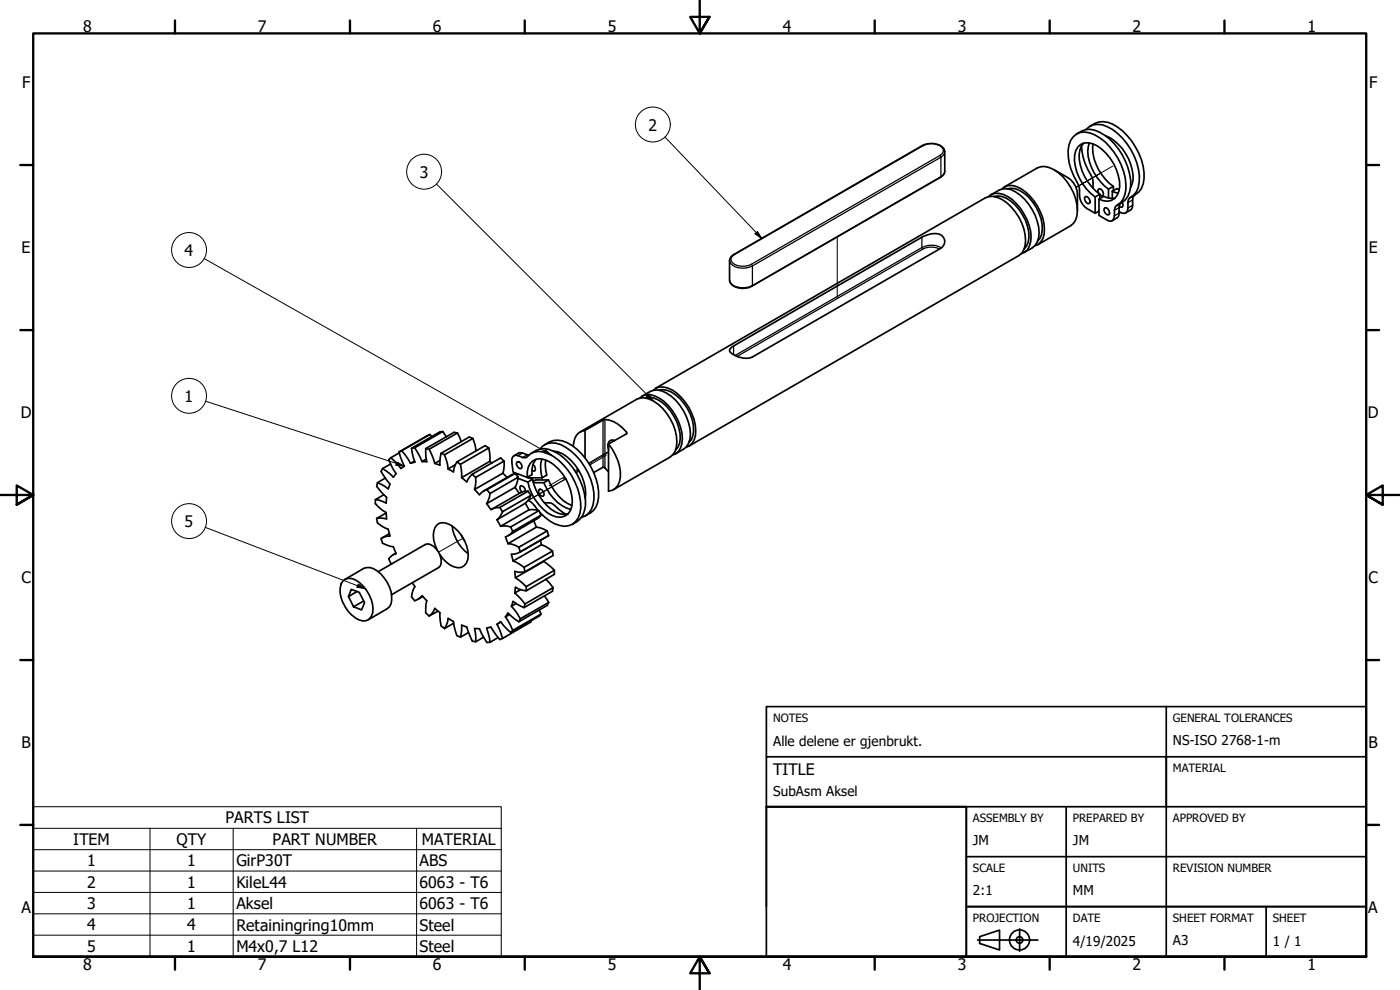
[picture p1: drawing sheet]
<svg xmlns="http://www.w3.org/2000/svg" width="420mm" height="297mm" viewBox="0 0 420 297" stroke-linecap="round" stroke-linejoin="round" font-family="sans-serif">
<!-- layer: Tweak Trail (ISO) -->
<path d="M333.9 49.8l-11 6.4 7-4M251.3 71.1v18.2M181.9 136.6l-4.9 2.9 .7-.4M182.6 135.4l-5.9 3.5M182.6 135.7l-5.8 3.5M169.4 143.1l-4.6 2.6M169.6 143.3l-.6 .4M169.8 143.7l-11.3 6.5M173.4 140.8l-.9 .5M173.6 141l-.9 .5M173.8 141.3l-.9 .5M139 161.5l-7.4 4.2" fill="none" stroke="#000" stroke-width=".3"/>
<!-- layer: Visible (ISO) -->
<g fill="none" stroke="#000" stroke-width=".51">
<path d="M325.9 38.8a4.8 4.8 0 0 1 6.4-.8 18.4 18.4 0 0 1 9.6 16.6 5.7 5.7 0 0 1-3.1 5l-.2 .5a5.9 5.9 0 0 1-.5 3.6 1.71 1.71 0 0 1-2.2-.2M327.1 37.9a6.4 6.4 0 0 1 8.3 .2 19.3 19.3 0 0 1 7.9 15.5 5.9 5.9 0 0 1-3.9 5.6M296.6 59a4.4 4.4 0 0 1 5.9 0 16.1 16.1 0 0 1 6.9 12 5 5 0 0 1-2.9 5.1M297.4 58.5a6 6 0 0 1 8.7 0 15 15 0 0 1 5.6 12.8 5.7 5.7 0 0 1-4.4 4.4M298.3 59a6.3 6.3 0 0 1 6.4 2.5 13.1 13.1 0 0 1 3.9 11.1l-.5 1.2-.7 .9M300.7 56.7a4.4 4.4 0 0 1 5.8 0 15.2 15.2 0 0 1 6.9 13.5 4.1 4.1 0 0 1-2.9 3.6M301.4 56.1l9.9-5.7a5 5 0 0 1 5 .5 15 15 0 0 1 6.9 13.7l-.4 1.4-.6 1-.9 .7-9.9 5.8M302.4 56.6a7.8 7.8 0 0 1 7.5 4 11.3 11.3 0 0 1 2.3 10.8l-.8 .9M316.3 50.9l4.2 2.4a6.2 6.2 0 0 1 2.8 4.9v5M323.1 40.2a6.4 6.4 0 0 1 8.3 .3 19 19 0 0 1 7.9 15.4 5.9 5.9 0 0 1-2.5 4.8M324.5 43.8a20 20 0 0 0 3.2 9.4l.3 .8v2.5M325.2 43a6.8 6.8 0 0 0-1 6.6 15.4 15.4 0 0 0 5.9 8.7"/>
<path d="M325.8 59a1.46 1.46 0 0 1 1.2 1.9l-.4 .2a1.48 1.48 0 0 1-.8-2.1zM326.9 42.9a10.9 10.9 0 0 0 1.4 8.8 16 16 0 0 0 4.4 5.1M328 43.2a14.6 14.6 0 0 0 6.1 12.7M328.7 59.1a14.8 14.8 0 0 1-6.2-12.5 3.8 3.8 0 0 1 5.4-3.5 14.5 14.5 0 0 1 8.1 12.9 4 4 0 0 1-1.9 3.8 4 4 0 0 1-4.3-.1M328.7 59.1v4.9a6.7 6.7 0 0 1-4.6-4.5l-.1-.8a7.6 7.6 0 0 0-1.7-5.9 13.2 13.2 0 0 1-1-10.7 4.5 4.5 0 0 1 5.7-2.2 17.8 17.8 0 0 1 10.7 13.4 8.9 8.9 0 0 1-1.5 7.6 2.31 2.31 0 0 0-1.7 2.2v1.7a1.36 1.36 0 0 1-.7 1.4 1.36 1.36 0 0 1-1.6-.2l-2.4-1.4v-4.9M329.7 58l-.1-1.1 .3-.3a1.47 1.47 0 0 1 1.1 2.1l-.4 .1-.5-.3M330.1 58.3l-1.4 .8M330.1 58.3v1.2M331.9 40.8a14.5 14.5 0 0 1 8.1 13.2l-.7 2.4M332.7 56.8v2.6M333.8 57.4l1.8 .6M333.8 57.4v2.1"/>
<path d="M334.1 55.9l-1.4 .9M334.1 55.9v1.4M334.7 59.4l-1.1 .1-2.4-.6-1.4 .8M335.9 56.9l-.7-.3-1.4 .8M340.5 58.6a2.86 2.86 0 0 0-.6 3l-.3 1.1-1.8 1.2M219.7 76.7l57.1-33a5.5 5.5 0 0 1 6.5 1l.2 .8v5.9a2.24 2.24 0 0 1-1.2 1.8l-56.6 32.6a5.2 5.2 0 0 1-6.6-1l-.2-.7v-5.9zM329.8 63.4l-1.1 .6M331.6 62.3a1.42 1.42 0 0 1 1.3 2.1 1.31 1.31 0 0 1-1.3-.6 1.31 1.31 0 0 1 0-1.5zM336.4 60.9a3.1 3.1 0 0 0-.5 3l-.3 1.2-1.8 1.1M336.8 60.7l.2 .6-.2 .9-.9-.4M336.8 60.7l-1.4 .8M192 119.4a3.9 3.9 0 0 1 4.5-.6 14.8 14.8 0 0 1 8.2 14.2 3.8 3.8 0 0 1-2.9 3.5"/>
<path d="M192.7 118.9a6 6 0 0 1 8.8 0 15.2 15.2 0 0 1 5.6 12.8l-1.1 2.4-3.3 2.1M193.7 119.4a5.4 5.4 0 0 1 5.1 1.4 13.5 13.5 0 0 1 5.2 12.2l-1.2 2.1M196 117.1a4 4 0 0 1 4.5-.7 14.7 14.7 0 0 1 8.2 14.3 4.1 4.1 0 0 1-2.8 3.5M196.7 116.5l99-57.1a5 5 0 0 1 5 .5 15 15 0 0 1 7 13.7l-.4 1.3-.7 1.1-.8 .7-99 57.1M197.7 117.1a5.6 5.6 0 0 1 5.1 1.4 13.3 13.3 0 0 1 5.2 12.2l-.5 1.2-.7 .9M219.3 104.5l.9-.7 56.5-32.6a6.6 6.6 0 0 1 5.7-.7 2.32 2.32 0 0 1 0 4l-56.6 32.6a6.7 6.7 0 0 1-6.8-1.6v-.7zM117.2 139.2l-2.4 1.4-.4 .9 2.6 3.8-.5 1.4-3.2-1.9M119.8 135.6l1.5 4.3-1 .7-3-3.3M119.8 135.9l-2.5 1.4-.7 .7 1.4 2.8 .9 1.3-.9 1.1-1-1-2.2-1.6M120.5 135.2l1 1.2 1.7 2.6M123.5 134.5l1 4.2-1.3 .3M124.4 138.4l-1.2 .6"/>
<path d="M124.5 134.4l2.2 4.1M127.8 134.6l.3 3.9h-1.4M128 137.7l-1.3 .8M128.8 134.8l1.7 4.3M129 130.4l-8.5 4.8M129.5 131l-.5-.6-.8 .3-8.4 4.9 .7-.4M132 138.2l-1.5 .9M132.4 136l-.4 3.6-1.5-.5M132.9 129.5l-8.4 4.9-1 .1 8.5-4.9 .9-.1 1 1.5M133.4 136.4l.9 2.9 .2 1.4M136.7 139.4l-2.2 1.3M137.1 138.6l8.5-4.9 1.1 .7-8.5 4.9z"/>
<path d="M137.1 138.6l-.8 1.8-.2 1.2-1.6-.9M137.3 129.9l1.1 2.6M137.3 129.9l-8.5 4.9-1-.2M137.3 129.9l-1-.2-8.5 4.9M138.2 139.3l.4 4M141.9 131.6l.7 1.8 .3 1.8M141.9 131.6l-8.5 4.8-1-.4M141.9 131.6l-1.1-.5-8.4 4.9M146.7 134.4l.4 2.7-.1 1.3M147 138.4l.6 .5M147 138.4l-8.4 4.9M151.3 138.4v1.2l-.4 2.4"/>
<path d="M151.3 138.4l-1.1-1-8.5 4.9 1 .9M151.3 138.4l-8.6 4.8M155.3 138.5a1.39 1.39 0 0 1 1.2 2l-.3 .1a1.46 1.46 0 0 1-.9-2.1zM158.7 136.6a3.8 3.8 0 0 0-4.5 .2M159.4 136a5.9 5.9 0 0 1 6.8-.6 18.7 18.7 0 0 1 9.5 16.4 6.2 6.2 0 0 1-3.9 5.5M160 139.4a1.44 1.44 0 0 1 .5 1.9l-.9-.2M160.9 137.8a5.8 5.8 0 0 0-1.3 4.6l-1.4 .8M162.1 134.7a5.4 5.4 0 0 1 7.7-.5 18.8 18.8 0 0 1 8.4 15.6 5.5 5.5 0 0 1-3.6 5.4M162.6 137.7a9.9 9.9 0 0 0 .1 5.7M163.4 133.5a6.4 6.4 0 0 1 8.4 .2 19 19 0 0 1 7.8 15.4 5.9 5.9 0 0 1-3.9 5.6M163.8 138l-.2 1.4 .5 3.1-1.4 .9M166.1 135.4a10.7 10.7 0 0 1 7.6 5.8 13.1 13.1 0 0 1 1.9 8.4"/>
<path d="M174.1 129.6l17-9.8a5 5 0 0 1 5 .5 15 15 0 0 1 6.9 13.7l-.4 1.4-.6 1-.9 .7-17 9.8M175.6 129.1a3.7 3.7 0 0 0-3.4 3.5l-.2 1.3M175.6 129.1l5.6-3.2a8.3 8.3 0 0 1 7 4l-.2 .3-5.4 3M175.6 129.1v8.3M182.6 133.2a14 14 0 0 1 3.3 11.2 3.7 3.7 0 0 1-3.3 3zM184.5 132.2l-.7-.2a1.53 1.53 0 0 0-1.4 2l.2 .9M115.2 148.4l-2.6 1.5v1.2l1.1 1.1 2.2 1.6 .1 1.9-2-.3-1 .2M115.6 143.4l-2.3 1.4-.3 1.1 3 3.3-.1 1.7-2.2-.9-1.1-.1M115.9 153.9l-2.9 1.7 .3 1.3 2.1 1.5 1.1 .4 .5 2-1.8 .3-.8 .5 .4 1.4 3.2 1.1 .9 2-.9 .3-1.4 1.3 .7 1.3 .3 .1M135.7 157.8a12.4 12.4 0 0 0 4.8 8.3M141.7 142.3l-1.2 1.4-.4 .9-1.5-1.3M142.4 146.9l1.5 1.5 .6-.6 1.6-.9"/>
<path d="M142.7 143.2l.1 1.4-.4 2.3M146 151.1l1.3 1.8 .8-.4 1.9-.2M147.1 148.1l-.2 1.1-.9 1.9M149.2 155.9l1 2M150.2 157.9l2-.1 1.1 .3M150.8 153.5l-.9 1.8-.7 .6M150.9 142l1.2 1.2M150.9 142l-8.5 4.9M153.9 159.5l-.6 .7-1.6 .9 .8 2M154.6 146.2l1.2 1.8M154.6 146.2l-8.6 4.9M154.6 142l-8.5 4.9 1 1.2 8.4-4.9"/>
<path d="M154.6 146.1l.1 .3M155.5 143.2l-.9-1.2-1 .4-8.4 4.9M155.5 143.2l-.5 2.1-.4 .9M155.5 143.6l2.9 1M155.6 142.3l-.5 .2M157.7 147.4a1.54 1.54 0 0 0-1.4-1.7 1.27 1.27 0 0 0 .3 1.9M157.7 151l1 2M157.7 151l-8.5 4.9M158.2 143.2a4.8 4.8 0 0 1 2.7-5.4 7 7 0 0 1 6.5 2.8 14.3 14.3 0 0 1 4.2 11.5 3.9 3.9 0 0 1-5.9 2.6 14.6 14.6 0 0 1-7.3-10.1M158.2 143.2l-4.2-1.5-.4-3a1.48 1.48 0 0 1 .3-1.6 1.48 1.48 0 0 1 1.5-.4l1.4 .6h1.1a5.2 5.2 0 0 1 6.7-1.2 18.6 18.6 0 0 1 9.7 16.3 5 5 0 0 1-6.3 5.3 12.7 12.7 0 0 1-6-4M158.2 143.2l1.6 .6M158.5 147.4h-1.3l-1.2 .5-8.5 4.9"/>
<path d="M158.5 147.4l-8.5 4.9 .8 1.2M158.5 150.2h.1a7.8 7.8 0 0 1 2.9 2.9M158.5 147.4l.8 1.2M158.7 153h2l1 .2M158.7 142.9l.2 .5h3.8M158.7 153l-8.5 4.9M159.3 148.6l-.4 1-1.2 1.4M159.3 148.6l-8.5 4.9M159.8 143.8a14.2 14.2 0 0 0 8.2 10.4l1.3 .2 1.1-.2M159.8 143.8l-1.4 .8M160.1 144.8h3.1M160.2 156.3l.8 1.9"/>
<path d="M161 158.2l2.1 .5 1.1 .6M161 158.2l-8.5 4.9M161.7 153.2l-8.4 4.9 .6 1.4 8.5-5M161.7 146.9l.4-.1a1.38 1.38 0 0 1 .9 2.1 1.39 1.39 0 0 1-1.3-2zM161.7 153.2l.7 1.3M162.4 154.5l-1.4 1.3-8.4 4.9M163.2 144.8a13.1 13.1 0 0 0 8.1 8M163.3 150.8l.2 .1a2.96 2.96 0 0 1 3.1 .9l3.3 2.6M164.2 159.3l.5 1.4-8.8 5M164.2 159.3l-8.5 4.9 .4 1.4M164.6 144a13.8 13.8 0 0 0 7 7.7M164.6 144l-1.4 .8"/>
<path d="M164.6 144h-3.8l-.8 .4M182.6 141.6l-1.1-1.2-.5-.2-2.8 1.6M102.9 174.4a3.1 3.1 0 0 1 3.8-.4 10.6 10.6 0 0 1 5.1 10 2.78 2.78 0 0 1-4 2 10.5 10.5 0 0 1-5.7-9.6l.3-1.2zM103.5 173.8l5.7-3.3a3.9 3.9 0 0 1 4 .8 10.1 10.1 0 0 1 4.1 9.9l-.5 .9-.7 .6-5.6 3.3M105.4 176.8l2.4 .9 1.6 3.1-.9 2.2-2.4-1-1.5-3zM107.2 177.5l-2.6 1.5M113.5 171.5l14.1-8.1a2.92 2.92 0 0 1 3.3 1.2 5.2 5.2 0 0 1 1.2 5.2l-.5 .5-14.1 8.1M116.8 160.1l-2.1 1.3M118.8 166l-.8 .5M123.7 174.9l.8 1.1-.5 .9-.5 2.2 1 1.2 1.5-.9 .7-.7 1.4 1.6-.3 1.1v2.5l1 .9 2.6-1.4M126.9 179l-1.5 .8M131.3 165.1a8.1 8.1 0 0 1-.7-6.8 2.61 2.61 0 0 1 3.4-1.3 10.6 10.6 0 0 1 6.4 10.9 2.93 2.93 0 0 1-4.1 2.2 8.8 8.8 0 0 1-4.3-3.8"/>
<path d="M138.4 160.6l1 1.7M152.5 163.1l1 .1 2.2 1M154 168.3l1.1 .5 2.2 1.4M154.5 177.9l3 3.3M154.7 173.3l3.2 2.7M156.1 165.6l-1.6 .6-1 .1 .5 2M156.3 176.9l-1.8 1M157.5 171.6l-1.9 .1-1.1-.3 .2 1.9M157.9 176l8.5-4.9v1.2l-8.5 5zM157.9 177.3l-2.1-.5-1.1-.6-.2 1.7M162.2 162.1l.3 1.3M162.5 163.4l1.1 .5 2.2 1.4"/>
<path d="M162.5 163.4l-8.5 4.9M163.1 168.3l.1 .2M163.2 168.5l3.2 2.6M163.2 168.5l-8.5 4.8M163.4 178.8l1.3 2M163.8 173.8l2.2 2.5M164.7 160.7l-8.6 4.9M165.8 165.3l-8.5 4.9 .2 1.4M165.8 165.3l.2 1.4-8.5 4.9M166 176.3l-8.5 4.9-.2 1.1M166 176.3l-.2 1.1-8.5 4.9M109.2 180.3l-3.1 1.7"/>
<path d="M128.8 184.8l1.2-1.3 .5-1 1.5 1.3 .4 4 1 .8M133.4 188.6l.9-1.9 .2-1.2 1.6 1 1 4.2 1.1 .5 2.4-1.4M136.1 187l-2.7 1.6M138.2 191.2l.4-3.6 1.5 .5 1.6 4.2 1 .3 2.4-1.4M149.2 187.3l1.6 4.3M149.2 187.3l1-.8 3.1 3.3M149.5 191.3l-2.4 1.4-1 .1-2.2-4.2h-1.5l.4 2.7-.1 1.3M150.3 186.6l-1.1 .7M151.7 185.1l1.6 2.7 .6 1.4M151.7 185.1l.8-1.2 3.2 2.6M152.9 184.4l-1.2 .7M153.5 181.9l1 1.2 1.6 2.6"/>
<path d="M153.5 181.9l.5-1.4 3.3 1.8M154.9 181.1l-1.4 .8M159.2 186.4l.1 .2-9.3 5.3-2.7-3.8-1.3 .4 1.1 4.2M161.9 183.1l.5 1.2-.7 .6-8.4 4.9M162.4 184.3l-8.5 4.9-.6 .6M164.7 180.8l-8.6 4.9-.4 .8M164.7 180.8l-.5 .9-8.5 4.8"/>
</g>
<!-- layer: Visible Narrow (ISO) -->
<g fill="none" stroke="#000" stroke-width=".38">
<path d="M276.8 43.7h.2M277 43.7a4.6 4.6 0 0 1 6.1 1.2v.6l-1 1.2M277 43.7l-56.6 32.7M282.1 46.7l.3 .5M282.1 46.7l-56.6 32.6M282.4 47.2l-56.6 32.6v5.9l56.6-32.7M282.4 47.2v5.8M282.4 53l-.1 .2M283.5 45.5l-.5 1.2-.6 .5M283.5 51.4l-.5 1.2-.6 .4M339.9 60l-1.4 .8M218.9 78.2a3.2 3.2 0 0 0 3.7 2.2h1.1l2.1-.6-.3-.5"/>
<path d="M220.2 76.4h.2M220.4 76.4a1.54 1.54 0 0 0-1 1.4 1.54 1.54 0 0 0 1 1.5 5.7 5.7 0 0 0 5.1 0M276.7 71.2v3.1l-56.1 32.4M277 74.7l-55.8 32.2M282.5 74.3a6.2 6.2 0 0 0-5.8 0l.3 .4a5.6 5.6 0 0 1 4.9 0M335.9 62.3l-1.4 .8M335.9 63.9l-1.4 .9M339.9 61.6l-1.4 .8M218.9 84.1a3.9 3.9 0 0 0 4.8 2.2l2.1-.6-.1 .1M220.2 103.8v2.6M156.8 135.9l-1.4 .8M158.2 136.4l-1.4 .9"/>
<path d="M181 126v14.2M181.5 125.8v14.6M188 129.7v.5"/>
</g>
<!-- layer: Symbol (ISO) -->
<g fill="none" stroke="#000" stroke-width=".3">
<path d="M130.9 55.2l65.2 65.1M199.6 41.1l29.1 30.5M61.3 77.6l104.3 59M226.6 70.2l.7-.7 1.4 2.1zM194.7 118.2l1.4 2.1-2.1-1.4zM61.7 120.4l59.6 19.5M119.1 138.6l2.2 1.3-2.5-.3zM163.6 134.9l2 1.7-2.4-.8zM61.6 158.2l48.1 18.4M107.5 175.2l2.2 1.4-2.6-.4zM10 248.5v-6.5h140.4v6.5M10 248.5h140.4v6.4"/>
<path d="M10 248.5v38.6h140.4v-32.2M10 254.9h140.4M45 248.5v38.6M70 248.5v38.6M125 248.5v38.6M10 261.4h140.4M10 267.8h140.4M10 274.2h140.4M10 280.6h140.4"/>
<circle cx="195.9" cy="37.4" r="5.2"/>
<circle cx="127.3" cy="51.5" r="5.2"/>
<circle cx="56.7" cy="75" r="5.2"/>
<circle cx="56.7" cy="118.8" r="5.2"/>
<circle cx="56.7" cy="156.4" r="5.2"/>
</g>
<!-- layer: Border (ISO) -->
<g fill="none" stroke="#000" stroke-width=".7">
<path d="M52.5 6.1v3.9M105 6.1v3.9M157.5 6.1v3.9M210 0v10l-2.9-4.9h5.8l-2.9 4.9 2.9-4.9M262.5 6.1v3.9M315 6.1v3.9M367.5 6.1v3.9M6.1 49.5h3.9M410 49.5h3.9M6.1 99h3.9M410 99h3.9M0 148.5h10l-5-2.8v5.7l5-2.9-5 2.9"/>
<path d="M420 148.5h-10l5-2.8v5.7l-5-2.9 5 2.9M6.1 198h3.9M410 198h3.9M6.1 247.5h3.9M410 247.5h3.9M10 287.1v-277.1h400v277.1h-400h400M52.5 287.1v3.8M105 287.1v3.8M157.5 287.1v3.8M212.9 292l-2.9-4.9 2.9 4.9h-5.8l2.9-4.9v9.9M262.5 287.1v3.8M315 287.1v3.8"/>
<path d="M367.5 287.1v3.8"/>
</g>
<!-- layer: Title (ISO) -->
<g fill="none" stroke="#000" stroke-width=".51">
<path d="M350 212v15.1M230 227.1v-15.1h180v15.1M230 227.1h120v14.9h-120zM350 227.1h60v14.9h-60zM230 242h60v45.1h-60zM290 257h120M320 242v45.1M350 242v45.1M410 242v30h-120v-30h-60v30M290 272h120v15.1h-120zM306 278.7v6.7M380 272v15.1"/>
<path d="M293.4 282.1h18.1M294 281l6-1.9v5.9l-6-1.9z"/>
<circle cx="306" cy="282" r="3"/>
<circle cx="306" cy="282" r=".98"/>
</g>
<!-- layer: Symbol (ISO) -->
<path d="M226.6 70.2l.7-.7 1.4 2.1zM194.7 118.2l1.4 2.1-2.1-1.4zM119.1 138.6l2.2 1.3-2.5-.3zM163.6 134.9l2 1.7-2.4-.8zM107.5 175.2l2.2 1.4-2.6-.4z" fill="#000"/>
<g font-size="4.8">
<text x="25" y="9.6">8</text>
<text x="77.4" y="9.6">7</text>
<text x="129.9" y="9.6">6</text>
<text x="182.4" y="9.6">5</text>
<text x="234.9" y="9.6">4</text>
<text x="287.5" y="9.6">3</text>
<text x="339.9" y="9.6">2</text>
<text x="392.4" y="9.6">1</text>
<text x="6.6" y="26.5">F</text>
<text x="410.9" y="26.5">F</text>
<text x="194.6" y="39.2">2</text>
<text x="126" y="53.3">3</text>
<text x="6.5" y="76.1">E</text>
<text x="55.4" y="76.8">4</text>
<text x="410.8" y="76.1">E</text>
<text x="6.2" y="125.5">D</text>
<text x="55.4" y="120.5">1</text>
<text x="410.5" y="125.5">D</text>
<text x="55.4" y="158.2">5</text>
<text x="6.4" y="175.1">C</text>
<text x="410.7" y="175.1">C</text>
<text x="6.4" y="224.5">B</text>
<text x="410.7" y="224.5">B</text>
<text x="232" y="232.5">TITLE</text>
<text x="67.6" y="247.1">PARTS LIST</text>
<text x="22" y="253.5">ITEM</text>
<text x="53" y="253.5">QTY</text>
<text x="81.8" y="253.5">PART NUMBER</text>
<text x="126.6" y="253.5">MATERIAL</text>
<text x="26.2" y="259.9">1</text>
<text x="56.2" y="259.9">1</text>
<text x="70.9" y="259.9">GirP30T</text>
<text x="125.9" y="259.9">ABS</text>
<text x="26.2" y="266.4">2</text>
<text x="56.2" y="266.3">1</text>
<text x="70.9" y="266.4">KileL44</text>
<text x="125.9" y="266.4">6063 - T6</text>
<text x="6.4" y="274.1">A</text>
<text x="26.2" y="272.8">3</text>
<text x="56.2" y="272.7">1</text>
<text x="70.9" y="272.8">Aksel</text>
<text x="125.9" y="272.8">6063 - T6</text>
<text x="410.7" y="274.1">A</text>
<text x="26.2" y="279.1">4</text>
<text x="56.2" y="279.1">4</text>
<text x="70.9" y="279.2">Retainingring10mm</text>
<text x="125.9" y="279.3">Steel</text>
<text x="26.2" y="285.6">5</text>
<text x="56.2" y="285.6">1</text>
<text x="70.9" y="285.6">M4x0,7 L12</text>
<text x="125.9" y="285.7">Steel</text>
<text x="25" y="290.9">8</text>
<text x="77.4" y="290.9">7</text>
<text x="129.9" y="290.9">6</text>
<text x="182.4" y="290.9">5</text>
<text x="234.9" y="290.9">4</text>
<text x="287.5" y="290.9">3</text>
<text x="339.9" y="290.9">2</text>
<text x="392.4" y="290.9">1</text>
</g>
<g font-size="4.1">
<text x="232" y="223.7">Alle delene er gjenbrukt.</text>
<text x="352" y="223.6">NS-ISO 2768-1-m</text>
<text x="232" y="238.7">SubAsm Aksel</text>
<text x="292" y="253.5">JM</text>
<text x="322" y="253.5">JM</text>
<text x="292" y="268.6">2:1</text>
<text x="322" y="268.5">MM</text>
<text x="322" y="283.7">4/19/2025</text>
<text x="352" y="283.6">A3</text>
<text x="382" y="283.7">1 / 1</text>
</g>
<g font-size="3.4">
<text x="232" y="216.6">NOTES</text>
<text x="352" y="216.6">GENERAL TOLERANCES</text>
<text x="352" y="231.6">MATERIAL</text>
<text x="292" y="246.6">ASSEMBLY BY</text>
<text x="322" y="246.6">PREPARED BY</text>
<text x="352" y="246.6">APPROVED BY</text>
<text x="292" y="261.6">SCALE</text>
<text x="322" y="261.6">UNITS</text>
<text x="352" y="261.6">REVISION NUMBER</text>
<text x="292" y="276.6">PROJECTION</text>
<text x="322" y="276.5">DATE</text>
<text x="352" y="276.6">SHEET FORMAT</text>
<text x="382" y="276.6">SHEET</text>
</g>
</svg>
